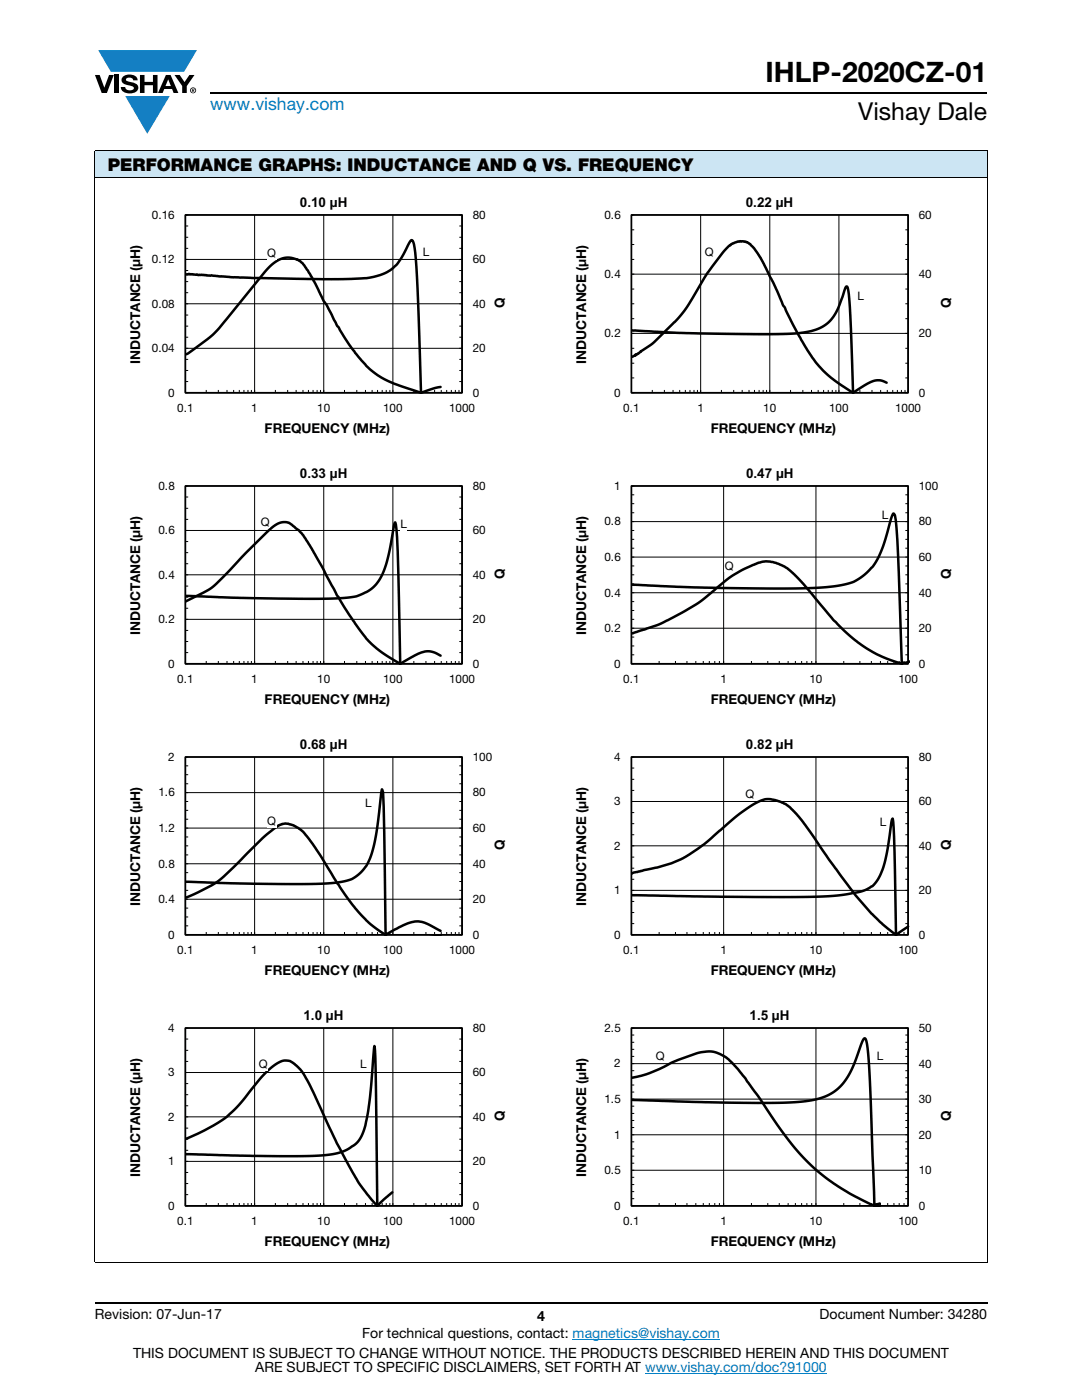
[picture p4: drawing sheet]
<svg xmlns="http://www.w3.org/2000/svg" width="216mm" height="279mm" viewBox="0 0 216 279" stroke-linecap="round" stroke-linejoin="round" font-family="sans-serif">
<g fill="#147fc3">
<path d="M19.6 10h19.7l-2.6 4.3h-1.1h-13.5z"/>
<path d="M25 19.2h8.9l-4.5 7.5z"/>
</g>
<g fill="#000">
<path d="M18.9 15h1l.9 2.5 1-2.5h.9l-1.4 3.6h-1zM22.9 15h.9v3.6h-.9zM24.6 15.3a2.1 2.1 0 0 1 2.8 .3l.1 .4h-.9a.79 .79 0 0 0-.7-.5 .79 .79 0 0 0-.8 .4l.3 .3 1 .2a1.08 1.08 0 0 1 1.2 1 1.08 1.08 0 0 1-1.1 1.2 1.73 1.73 0 0 1-2.4-1.2h.9a.96 .96 0 0 0 .8 .6 .96 .96 0 0 0 .9-.4 1.31 1.31 0 0 0-1.2-.6 1.03 1.03 0 0 1-1.1-.6 1.03 1.03 0 0 1 .2-1.1zM27.9 15h.9v1.3h1.7v-1.3h.9v3.6h-.9v-1.6h-1.7v1.6h-.9zM34.8 15h1.1l.9 1.4 1-1.4h1l-1.5 2.2v1.4h-.9v-1.4z"/>
<path d="M33.6 15.9l.5 1.3h-1.1zM33.1 15l-1.6 3.6h1l.3-.8h1.5l.3 .8h1l-1.6-3.6z"/>
<path d="M38.4 17.8h.2v.2h-.2zM38.3 17.7v.7h.1v-.3l.4 .3-.2-.3 .2-.2-.1-.2z"/>
<path d="M38.1 18a.46 .46 0 0 1 .9 0 .46 .46 0 0 1-.9 0zM37.9 18a.6 .6 0 0 0 1.2 0 .6 .6 0 0 0-1.2 0z"/>
</g>
<path d="M42 18.6h155M18.9 260h178.1" fill="none" stroke="#000" stroke-width=".36"/>
<path d="M114.3 267.3h29.3M128.7 274h36.3" fill="none" stroke="#007ec4" stroke-width=".2"/>
<path d="M18.9 30h178.1v5.5h-178.1z" fill="#cce5f3"/>
<path d="M18.9 30h178.1M18.9 35.5h178.1M18.9 30.1v221.7M197 30.1v221.7M18.9 251.9h178.1" fill="none" stroke="#000" stroke-width=".2"/>
<path d="M25.7 38.9h75.6v48.1h-75.6z" fill="#fff"/>
<g fill="none" stroke="#000" stroke-width=".2">
<path d="M37 42.9h55.2v35.5h-55.2zM37 58.4h.6M37 56.2h.6M37 54h.6M37 49.6h.6M37 47.4h.6M37 45.1h.6M50.8 42.9v35.5M64.6 42.9v35.5M78.4 42.9v35.5M91.7 58.4h.5M91.7 56.2h.5"/>
<path d="M91.7 54h.5M91.7 49.6h.5M91.7 47.4h.5M91.7 45.1h.5M92.2 51.8h-55.2M37 69.5h55.2M37 60.6h55.2M37 76.1h.6M37 73.9h.6M37 71.7h.6M37 67.3h.6M37 65.1h.6"/>
<path d="M37 62.9h.6M41.2 77.8v.6M43.6 77.8v.6M45.3 77.8v.6M46.6 77.8v.6M47.7 77.8v.6M48.7 77.8v.6M49.5 77.8v.6M50.2 77.8v.6M54.9 77.8v.6M57.4 77.8v.6M59.1 77.8v.6"/>
<path d="M60.5 77.8v.6M61.5 77.8v.6M62.5 77.8v.6M63.3 77.8v.6M64 77.8v.6M68.7 77.8v.6M71.2 77.8v.6M72.9 77.8v.6M74.3 77.8v.6M75.3 77.8v.6M76.3 77.8v.6M77.1 77.8v.6"/>
<path d="M77.8 77.8v.6M82.6 77.8v.6M85 77.8v.6M86.7 77.8v.6M88 77.8v.6M89.1 77.8v.6M90.1 77.8v.6M90.9 77.8v.6M91.6 77.8v.6M91.7 76.1h.5M91.7 73.9h.5M91.7 71.7h.5"/>
<path d="M91.7 67.3h.5M91.7 65.1h.5M91.7 62.9h.5"/>
</g>
<path d="M37 42.9h55.2v35.5h-55.2z" fill="none" stroke="#000" stroke-width=".34"/>
<path d="M37 54.7l13.7 .8 18.8 .2 3.6-.2 1.4-.2 2.3-.8 1.4-.9a14.6 14.6 0 0 0 3.5-5.2l.4-.5a3.1 3.1 0 0 1 .7 2.3l.6 8.5 .6 20M37 70.8l.5-.3 3.9-2.8 1.9-1.8 9.4-11.5 1.4-1.4 .9-.8 1.1-.5 .9-.3 1.1 .1 1.2 .3 .6 .4 1.5 1.8 5.9 11 2.8 4.4 3 3.6 1.8 1.5 1.9 1.2 1.9 .9 4 1.4a2.72 2.72 0 0 0 2.9-.2l2.3-.6" fill="none" stroke="#000" stroke-width=".5"/>
<g fill="#fff">
<path d="M84.3 48.8h1.4v2.8h-1.4z"/>
<path d="M53.3 49.1h1.8v2.7h-1.8z"/>
<path d="M114.7 38.9h75.6v48.1h-75.6z"/>
</g>
<g fill="none" stroke="#000" stroke-width=".2">
<path d="M126 42.9h55.2v35.5h-55.2zM126 54.7h55.2M126 57.7h.6M126 51.8h.6M126 48.8h.6M126 45.9h.6M139.8 42.9v35.5M153.6 42.9v35.5M167.4 42.9v35.5M180.7 57.7h.5M180.7 51.8h.5M180.7 48.8h.5"/>
<path d="M180.7 45.9h.5M126 66.5h55.2M126 75.4h.6M126 72.5h.6M126 69.5h.6M126 63.6h.6M126 60.6h.6M130.2 77.8v.6M132.6 77.8v.6M134.3 77.8v.6M135.6 77.8v.6M136.8 77.8v.6"/>
<path d="M137.7 77.8v.6M138.5 77.8v.6M139.2 77.8v.6M144 77.8v.6M146.4 77.8v.6M148.1 77.8v.6M149.5 77.8v.6M150.5 77.8v.6M151.5 77.8v.6M152.3 77.8v.6M153 77.8v.6M157.7 77.8v.6"/>
<path d="M160.2 77.8v.6M161.9 77.8v.6M163.3 77.8v.6M164.3 77.8v.6M165.3 77.8v.6M166.1 77.8v.6M166.8 77.8v.6M171.6 77.8v.6M174 77.8v.6M175.7 77.8v.6M177 77.8v.6M178.1 77.8v.6"/>
<path d="M179.1 77.8v.6M179.9 77.8v.6M180.6 77.8v.6M180.7 75.4h.5M180.7 72.5h.5M180.7 69.5h.5M180.7 63.6h.5M180.7 60.6h.5"/>
</g>
<path d="M126 42.9h55.2v35.5h-55.2z" fill="none" stroke="#000" stroke-width=".34"/>
<path d="M126 65.9l9.6 .5 15 .3 6.9-.1 4-.4 2.5-.9 1-.7 .8-.7 1.3-2.1 1.6-4.3 .1-.3h.3a74.2 74.2 0 0 1 .8 12.2l.3 9.3M126 71.2l1.2-.5 3-2.1 5.3-5.3 1.8-2.3 4-6.7 3-3.9 1-1.2 .8-.5 1.2-.5h1.3l1.1 .5 .7 .8 1.4 1.9 2.4 4.9 2 4.5 .4 .6 1.6 3.4 1.7 3.1 2.2 3.5 1.3 1.7 1.7 1.7 4 2.8a1.37 1.37 0 0 0 2.2 .1l1.9-1.2 1.4-.6a3.1 3.1 0 0 1 2.3 .5" fill="none" stroke="#000" stroke-width=".5"/>
<g fill="#fff">
<path d="M171.1 57.6h1.3v2.7h-1.3z"/>
<path d="M140.6 48.8h1.8v2.8h-1.8z"/>
<path d="M25.7 93h75.6v48.1h-75.6z"/>
</g>
<g fill="none" stroke="#000" stroke-width=".2">
<path d="M37 97h55.2v35.5h-55.2zM37 99.2h.6M50.8 97v35.5M64.6 97v35.5M78.4 97v35.5M91.7 99.2h.5M37 119.2h.6M37 117h.6M37 112.5h.6M37 110.3h.6M37 108.1h.6M37 103.7h.6"/>
<path d="M37 101.4h.6M91.7 119.2h.5M91.7 117h.5M91.7 112.5h.5M91.7 110.3h.5M91.7 108.1h.5M91.7 103.7h.5M91.7 101.4h.5M92.2 114.7h-55.2M92.2 105.9h-55.2M37 130.2h.6M37 128h.6"/>
<path d="M37 125.8h.6M37 121.4h.6M41.2 131.9v.6M43.6 131.9v.6M45.3 131.9v.6M46.6 131.9v.6M47.7 131.9v.6M48.7 131.9v.6M49.5 131.9v.6M50.2 131.9v.6M54.9 131.9v.6M57.4 131.9v.6"/>
<path d="M59.1 131.9v.6M60.5 131.9v.6M61.5 131.9v.6M62.5 131.9v.6M63.3 131.9v.6M64 131.9v.6M68.7 131.9v.6M71.2 131.9v.6M72.9 131.9v.6M74.3 131.9v.6M75.3 131.9v.6M76.3 131.9v.6"/>
<path d="M77.1 131.9v.6M77.8 131.9v.6M82.6 131.9v.6M85 131.9v.6M86.7 131.9v.6M88 131.9v.6M89.1 131.9v.6M90.1 131.9v.6M90.9 131.9v.6M91.6 131.9v.6M91.7 130.2h.5M91.7 128h.5"/>
<path d="M91.7 125.8h.5M91.7 121.4h.5M92.2 123.6h-55.2"/>
</g>
<path d="M37 97h55.2v35.5h-55.2z" fill="none" stroke="#000" stroke-width=".34"/>
<path d="M37 118.9l9.6 .4 14.9 .2 5.9-.1 3.8-.4 2-.9 1-.6 .9-1 1-1.5 .7-1.7 .7-2.2 1.3-6.8a44.5 44.5 0 0 1 .7 9l.4 19.4M37 120.1l4.5-2.3 1.2-.9 6.4-6.6 5.4-5.2 1.6-.8 .8-.1 .7 .1 1.9 1.4 1 1.1 3.9 6.5 2.8 5.5 2.4 3.8 2.6 3.7 1.3 1.6 1.6 1.5 3.4 2.3a2.05 2.05 0 0 0 1.8 .5l3.1-1.7 1.4-.5 1.4 .1 1.7 .8" fill="none" stroke="#000" stroke-width=".5"/>
<g fill="#fff">
<path d="M79.9 103.1h1.3v2.8h-1.3z"/>
<path d="M52 102.7h1.8v2.8h-1.8z"/>
<path d="M114.7 93h75.6v48.1h-75.6z"/>
</g>
<g fill="none" stroke="#000" stroke-width=".2">
<path d="M126 97h55.2v35.5h-55.2zM126 98.7h.6M144.4 97v35.5M162.8 97v35.5M180.7 98.7h.5M126 118.3h55.2M126 111.2h55.2M126 104.1h55.2M126 116.5h.6M126 114.7h.6M126 112.9h.6M126 109.4h.6"/>
<path d="M126 107.6h.6M126 105.9h.6M126 102.3h.6M126 100.5h.6M180.7 116.5h.5M180.7 114.7h.5M180.7 112.9h.5M180.7 109.4h.5M180.7 107.6h.5M180.7 105.9h.5M180.7 102.3h.5M180.7 100.5h.5"/>
<path d="M126 125.4h55.2M126 130.7h.6M126 128.9h.6M126 127.1h.6M126 123.6h.6M126 121.8h.6M126 120.1h.6M131.5 131.9v.6M134.8 131.9v.6M137.1 131.9v.6M138.8 131.9v.6M140.3 131.9v.6"/>
<path d="M141.5 131.9v.6M142.6 131.9v.6M143.5 131.9v.6M149.9 131.9v.6M153.2 131.9v.6M155.5 131.9v.6M157.3 131.9v.6M158.7 131.9v.6M160 131.9v.6M161 131.9v.6M162 131.9v.6M168.4 131.9v.6"/>
<path d="M171.6 131.9v.6M173.9 131.9v.6M175.7 131.9v.6M177.1 131.9v.6M178.4 131.9v.6M179.4 131.9v.6M180.4 131.9v.6M180.7 130.7h.5M180.7 128.9h.5M180.7 127.1h.5M180.7 123.6h.5M180.7 121.8h.5"/>
<path d="M180.7 120.1h.5"/>
</g>
<path d="M126 97h55.2v35.5h-55.2z" fill="none" stroke="#000" stroke-width=".34"/>
<path d="M126 116.7l12.7 .5 17.9 .3 7.7-.3 2.7-.3 2.2-.4 1.2-.4 1.7-1.1 2-1.9 .5-.7 1.5-3.1 1.8-6 .3-.7 .2-.1a17.8 17.8 0 0 1 .7 5.7l.9 24.5M126 126.4l5.4-1.8 5.3-2.6 3-1.9 5.6-4.6 2.8-1.8 3.3-1.4 1.3-.3 1 .1 1.1 .2 1.7 .8 1.7 1.3 2.1 2.1 6 7.2 4.1 3.8 3.7 2.6 3.9 1.7a3.9 3.9 0 0 0 3.5 .2" fill="none" stroke="#000" stroke-width=".5"/>
<g fill="#fff">
<path d="M176 101.3h1.3v2.8h-1.3z"/>
<path d="M144.6 111.4h1.8v2.8h-1.8z"/>
<path d="M25.7 147.1h75.6v48.1h-75.6z"/>
</g>
<g fill="none" stroke="#000" stroke-width=".2">
<path d="M37 151.1h55.2v35.5h-55.2zM37 160h.6M37 156.4h.6M37 154.6h.6M37 152.8h.6M37 151.1h.6M50.8 151.1v35.5M64.6 151.1v35.5M78.4 151.1v35.5M91.7 160h.5M91.7 156.4h.5M91.7 154.6h.5"/>
<path d="M91.7 152.8h.5M91.7 151.1h.5M92.2 158.2h-55.2M37 177.7h.6M37 175.9h.6M37 174.2h.6M37 170.6h.6M37 168.8h.6M37 167h.6M37 163.5h.6M37 161.7h.6M91.7 177.7h.5"/>
<path d="M91.7 175.9h.5M91.7 174.2h.5M91.7 170.6h.5M91.7 168.8h.5M91.7 167h.5M91.7 163.5h.5M91.7 161.7h.5M92.2 179.5h-55.2M92.2 172.4h-55.2M92.2 165.3h-55.2M37 184.8h.6M37 183h.6"/>
<path d="M37 181.2h.6M41.2 186v.6M43.6 186v.6M45.3 186v.6M46.6 186v.6M47.7 186v.6M48.7 186v.6M49.5 186v.6M50.2 186v.6M54.9 186v.6M57.4 186v.6M59.1 186v.6"/>
<path d="M60.5 186v.6M61.5 186v.6M62.5 186v.6M63.3 186v.6M64 186v.6M68.7 186v.6M71.2 186v.6M72.9 186v.6M74.3 186v.6M75.3 186v.6M76.3 186v.6M77.1 186v.6"/>
<path d="M77.8 186v.6M82.6 186v.6M85 186v.6M86.7 186v.6M88 186v.6M89.1 186v.6M90.1 186v.6M90.9 186v.6M91.6 186v.6M91.7 184.8h.5M91.7 183h.5M91.7 181.2h.5"/>
</g>
<path d="M37 151.1h55.2v35.5h-55.2z" fill="none" stroke="#000" stroke-width=".34"/>
<path d="M37 176l13.2 .4h11.9l5.2-.3 2.9-.7 1.4-.9 1-1.1 .8-1.1 .7-1.7 1-4.4 1.1-8.7 .2 .8 .2 4.4 .3 24.1M37 179.2l2.6-1.2 3.9-2.2 3.1-2.7 6.7-6.7 2.2-1.6 .8-.4h1.2l1.1 .3 1.9 1.3 2.4 3.2 4.3 7 3.1 4.3 2.8 3.2 1.4 1.2 1.9 1.4a.91 .91 0 0 0 1.4-.2l3.6-1.8 1.9-.4 1.5 .3 3.1 1.6M87.9 186.7l-1 .1" fill="none" stroke="#000" stroke-width=".5"/>
<g fill="#fff">
<path d="M72.9 158.7h1.3v2.8h-1.3z"/>
<path d="M53.3 162.4h1.8v2.8h-1.8z"/>
<path d="M114.7 147.1h75.6v48.1h-75.6z"/>
</g>
<g fill="none" stroke="#000" stroke-width=".2">
<path d="M126 151.1h55.2v35.5h-55.2zM126 160h55.2M126 157.7h.6M126 155.5h.6M126 153.3h.6M144.4 151.1v35.5M162.8 151.1v35.5M180.7 157.7h.5M180.7 155.5h.5M180.7 153.3h.5M126 177.7h55.2M126 168.8h55.2"/>
<path d="M126 179.9h.6M126 175.5h.6M126 173.3h.6M126 171.1h.6M126 166.6h.6M126 164.4h.6M126 162.2h.6M180.7 179.9h.5M180.7 175.5h.5M180.7 173.3h.5M180.7 171.1h.5M180.7 166.6h.5"/>
<path d="M180.7 164.4h.5M180.7 162.2h.5M126 184.3h.6M126 182.1h.6M131.5 186v.6M134.8 186v.6M137.1 186v.6M138.8 186v.6M140.3 186v.6M141.5 186v.6M142.6 186v.6M143.5 186v.6"/>
<path d="M149.9 186v.6M153.2 186v.6M155.5 186v.6M157.3 186v.6M158.7 186v.6M160 186v.6M161 186v.6M162 186v.6M168.4 186v.6M171.6 186v.6M173.9 186v.6M175.7 186v.6"/>
<path d="M177.1 186v.6M178.4 186v.6M179.4 186v.6M180.4 186v.6M180.7 184.3h.5M180.7 182.1h.5"/>
</g>
<path d="M126 151.1h55.2v35.5h-55.2z" fill="none" stroke="#000" stroke-width=".34"/>
<path d="M126 178.7l18.3 .3 19.2-.1 3.1-.1 2.6-.4 2.7-.5 1.7-.8a7.6 7.6 0 0 0 2.9-4.9l.6-2.5 1-6.3 .2 1.1 .2 4.5 .3 17.8M126 174.4l.5-.3 4.6-1 2.8-.8 2.3-1 4.2-2.7 6.3-5.5 3-2.2 1.6-.9 1.3-.5 1.8 .1 2.4 .9 2.2 2.1 2.7 3.4 3.7 5.5 5.4 7.3 3.1 3.5 2.2 2.2 2.2 1.7a.63 .63 0 0 0 1.1-.1l1.8-1.2" fill="none" stroke="#000" stroke-width=".5"/>
<g fill="#fff">
<path d="M175.6 162.5h1.3v2.8h-1.3z"/>
<path d="M148.8 157h1.8v2.8h-1.8z"/>
<path d="M25.7 201.2h75.6v48.1h-75.6z"/>
</g>
<g fill="none" stroke="#000" stroke-width=".2">
<path d="M37 205.2h55.2v35.4l-55.2 .1zM37 218.5h.6M37 216.3h.6M37 211.8h.6M37 209.6h.6M37 207.4h.6M50.8 205.2v35.4M64.6 205.2v35.4M78.4 205.2v35.4M91.7 218.5h.5M91.7 216.3h.5M91.7 211.8h.5"/>
<path d="M91.7 209.6h.5M91.7 207.4h.5M92.2 214h-55.2M37 231.8h55.2M37 222.9h55.2M37 238.4h.6M37 236.2h.6M37 234h.6M37 229.6h.6M37 227.4h.6M37 225.1h.6M37 220.7h.6"/>
<path d="M91.7 238.4h.5M91.7 236.2h.5M91.7 234h.5M91.7 229.6h.5M91.7 227.4h.5M91.7 225.1h.5M91.7 220.7h.5M41.2 240.1v.5M43.6 240.1v.5M45.3 240.1v.5M46.6 240.1v.5M47.7 240.1v.5"/>
<path d="M48.7 240.1v.5M49.5 240.1v.5M50.2 240.1v.5M54.9 240.1v.5M57.4 240.1v.5M59.1 240.1v.5M60.5 240.1v.5M61.5 240.1v.5M62.5 240.1v.5M63.3 240.1v.5M64 240.1v.5M68.7 240.1v.5"/>
<path d="M71.2 240.1v.5M72.9 240.1v.5M74.3 240.1v.5M75.3 240.1v.5M76.3 240.1v.5M77.1 240.1v.5M77.8 240.1v.5M82.6 240.1v.5M85 240.1v.5M86.7 240.1v.5M88 240.1v.5M89.1 240.1v.5"/>
<path d="M90.1 240.1v.5M90.9 240.1v.5M91.6 240.1v.5"/>
</g>
<path d="M37 205.2h55.2v35.5h-55.2z" fill="none" stroke="#000" stroke-width=".34"/>
<path d="M37 230.3l13.7 .4h11.3l4.6-.4 1.6-.4 1.3-.6 1.3-.9 .8-.8 .7-1.2 .6-1.8 .9-5.3 .9-10.5 .3 5.4 .3 26.7M37 227.3l3.8-1.7 4-2.4 2.8-2.6 4.4-5.4 1.8-1.9 1.3-.9 1.1-.6 .7-.2 1 .2 1.4 1 1.3 1.6 1.9 3.6 4.7 10.1 2.4 4.5 2 3.5 3.1 3.9a.58 .58 0 0 0 .5 .5 .58 .58 0 0 0 .6-.4l2.5-2.1" fill="none" stroke="#000" stroke-width=".5"/>
<g fill="#fff">
<path d="M71.9 211h1.3v2.7h-1.3z"/>
<path d="M51.6 211h1.8v2.7h-1.8z"/>
<path d="M114.7 201.2h75.6v48.1h-75.6z"/>
</g>
<g fill="none" stroke="#000" stroke-width=".2">
<path d="M126 205.2h55.2v35.5h-55.2zM126 219.4h55.2M126 212.3h55.2M126 217.9h.6M126 216.5h.6M126 215.1h.6M126 213.7h.6M126 210.8h.6M126 209.4h.6M126 208h.6M126 206.6h.6M144.4 205.2v35.5"/>
<path d="M162.8 205.2v35.5M180.7 217.9h.5M180.7 216.5h.5M180.7 215.1h.5M180.7 213.7h.5M180.7 210.8h.5M180.7 209.4h.5M180.7 208h.5M180.7 206.6h.5M126 233.5h55.2M126 226.5h55.2M126 239.2h.6"/>
<path d="M126 237.8h.6M126 236.4h.6M126 235h.6M126 232.1h.6M126 230.7h.6M126 229.3h.6M126 227.9h.6M126 225h.6M126 223.6h.6M126 222.2h.6M126 220.8h.6M180.7 239.2h.5"/>
<path d="M180.7 237.8h.5M180.7 236.4h.5M180.7 235h.5M180.7 232.1h.5M180.7 230.7h.5M180.7 229.3h.5M180.7 227.9h.5M180.7 225h.5M180.7 223.6h.5M180.7 222.2h.5M180.7 220.8h.5M131.5 240.1v.6"/>
<path d="M134.8 240.1v.6M137.1 240.1v.6M138.8 240.1v.6M140.3 240.1v.6M141.5 240.1v.6M142.6 240.1v.6M143.5 240.1v.6M149.9 240.1v.6M153.2 240.1v.6M155.5 240.1v.6M157.3 240.1v.6M158.7 240.1v.6"/>
<path d="M160 240.1v.6M161 240.1v.6M162 240.1v.6M168.4 240.1v.6M171.6 240.1v.6M173.9 240.1v.6M175.7 240.1v.6M177.1 240.1v.6M178.4 240.1v.6M179.4 240.1v.6M180.4 240.1v.6"/>
</g>
<path d="M126 205.2h55.2v35.5h-55.2z" fill="none" stroke="#000" stroke-width=".34"/>
<path d="M126 219.5l14.8 .5 12.3 .1 5.7-.1 4-.6 1.7-.5 1.4-.7 1.1-.8 1.1-1.1 1.1-1.4 .7-1.4 1.7-4.4a3.2 3.2 0 0 1 1-1.9 8.7 8.7 0 0 1 .7 4.1l1.2 29.6M126 215.1l3.6-.9 2-.8 2.6-1.4 5.1-1.9 2.6-.3 1 .2 1 .5 1.1 .6 1.1 1 2.6 3.1 7.6 10.9 2.3 3 2.4 2.6 2.3 2.2 3.1 2.3 3.2 2 3.7 1.9a1.91 1.91 0 0 0 2 .2l.3-.1M175.6 240.7h-.6v.2" fill="none" stroke="#000" stroke-width=".5"/>
<g fill="#fff">
<path d="M175 209.4h1.3v2.7h-1.3z"/>
<path d="M130.8 209.2h1.8v2.8h-1.8z"/>
</g>
<text font-size="5.6" x="152.8" y="16.4">IHLP-2020CZ-01</text>
<text font-size="4.9" x="171.3" y="24">Vishay Dale</text>
<text font-size="3.5" fill="#007ec4" x="42" y="21.9">www.vishay.com</text>
<text font-size="3.5" x="21.5" y="34.1">PERFORMANCE GRAPHS: INDUCTANCE AND Q VS. FREQUENCY</text>
<g font-size="2.8">
<text x="18.9" y="263.3">Revision: 07-Jun-17</text>
<text x="107.2" y="263.6">4</text>
<text x="163.6" y="263.3">Document Number: 34280</text>
<text x="72.3" y="267.1">For technical questions, contact: magnetics@vishay.com</text>
<text x="26.5" y="271">THIS DOCUMENT IS SUBJECT TO CHANGE WITHOUT NOTICE. THE PRODUCTS DESCRIBED HEREIN AND THIS DOCUMENT</text>
<text x="50.9" y="273.8">ARE SUBJECT TO SPECIFIC DISCLAIMERS, SET FORTH AT www.vishay.com/doc?91000</text>
</g>
<g font-size="2.7">
<text x="59.8" y="41.2">0.10 µH</text>
<text x="148.8" y="41.2">0.22 µH</text>
<text x="100.7" y="61.5" transform="rotate(-90 100.7 61.5)">Q</text>
<text x="189.7" y="61.5" transform="rotate(-90 189.7 61.5)">Q</text>
<text x="28" y="72.7" transform="rotate(-90 28 72.7)">INDUCTANCE (μH)</text>
<text x="117" y="72.7" transform="rotate(-90 117 72.7)">INDUCTANCE (μH)</text>
<text x="52.8" y="86.4">FREQUENCY (MHz)</text>
<text x="141.8" y="86.4">FREQUENCY (MHz)</text>
<text x="59.8" y="95.3">0.33 µH</text>
<text x="148.9" y="95.3">0.47 µH</text>
<text x="100.7" y="115.6" transform="rotate(-90 100.7 115.6)">Q</text>
<text x="189.7" y="115.6" transform="rotate(-90 189.7 115.6)">Q</text>
<text x="28" y="126.8" transform="rotate(-90 28 126.8)">INDUCTANCE (μH)</text>
<text x="117" y="126.8" transform="rotate(-90 117 126.8)">INDUCTANCE (μH)</text>
<text x="52.8" y="140.5">FREQUENCY (MHz)</text>
<text x="141.8" y="140.5">FREQUENCY (MHz)</text>
<text x="59.8" y="149.4">0.68 µH</text>
<text x="148.8" y="149.4">0.82 µH</text>
<text x="100.7" y="169.7" transform="rotate(-90 100.7 169.7)">Q</text>
<text x="189.7" y="169.7" transform="rotate(-90 189.7 169.7)">Q</text>
<text x="28" y="180.9" transform="rotate(-90 28 180.9)">INDUCTANCE (μH)</text>
<text x="117" y="180.9" transform="rotate(-90 117 180.9)">INDUCTANCE (μH)</text>
<text x="52.8" y="194.6">FREQUENCY (MHz)</text>
<text x="141.8" y="194.6">FREQUENCY (MHz)</text>
<text x="60.5" y="203.5">1.0 µH</text>
<text x="149.6" y="203.5">1.5 µH</text>
<text x="100.7" y="223.8" transform="rotate(-90 100.7 223.8)">Q</text>
<text x="189.7" y="223.8" transform="rotate(-90 189.7 223.8)">Q</text>
<text x="28" y="235" transform="rotate(-90 28 235)">INDUCTANCE (μH)</text>
<text x="117" y="235" transform="rotate(-90 117 235)">INDUCTANCE (μH)</text>
<text x="52.8" y="248.7">FREQUENCY (MHz)</text>
<text x="141.8" y="248.7">FREQUENCY (MHz)</text>
</g>
<g font-size="2.3">
<text x="30.3" y="43.7">0.16</text>
<text x="94.3" y="43.7">80</text>
<text x="120.6" y="43.7">0.6</text>
<text x="183.3" y="43.7">60</text>
<text x="30.3" y="52.6">0.12</text>
<text x="53.3" y="51.3">Q</text>
<text x="84.3" y="51.1">L</text>
<text x="94.3" y="52.6">60</text>
<text x="140.6" y="51.1">Q</text>
<text x="120.6" y="55.5">0.4</text>
<text x="171.1" y="59.8">L</text>
<text x="183.3" y="55.5">40</text>
<text x="30.3" y="61.4">0.08</text>
<text x="94.3" y="61.4">40</text>
<text x="30.3" y="70.3">0.04</text>
<text x="94.3" y="70.3">20</text>
<text x="120.6" y="67.3">0.2</text>
<text x="183.3" y="67.3">20</text>
<text x="33.6" y="79.2">0</text>
<text x="35.4" y="82.1">0.1</text>
<text x="50.1" y="82.1">1</text>
<text x="63.3" y="82.1">10</text>
<text x="76.4" y="82.1">100</text>
<text x="89.6" y="82.1">1000</text>
<text x="94.3" y="79.2">0</text>
<text x="122.6" y="79.2">0</text>
<text x="124.4" y="82.1">0.1</text>
<text x="139.1" y="82.1">1</text>
<text x="152.3" y="82.1">10</text>
<text x="165.5" y="82.1">100</text>
<text x="178.6" y="82.1">1000</text>
<text x="183.3" y="79.2">0</text>
<text x="31.6" y="97.8">0.8</text>
<text x="94.3" y="97.8">80</text>
<text x="122.6" y="97.8">1</text>
<text x="183.3" y="97.8">100</text>
<text x="31.6" y="106.6">0.6</text>
<text x="52" y="104.9">Q</text>
<text x="79.9" y="105.4">L</text>
<text x="94.3" y="106.6">60</text>
<text x="120.6" y="104.9">0.8</text>
<text x="176" y="103.5">L</text>
<text x="183.3" y="104.9">80</text>
<text x="120.6" y="112">0.6</text>
<text x="144.6" y="113.7">Q</text>
<text x="183.3" y="112">60</text>
<text x="31.6" y="115.5">0.4</text>
<text x="94.3" y="115.5">40</text>
<text x="120.6" y="119.1">0.4</text>
<text x="183.3" y="119.1">40</text>
<text x="31.6" y="124.4">0.2</text>
<text x="94.3" y="124.4">20</text>
<text x="120.6" y="126.2">0.2</text>
<text x="183.3" y="126.2">20</text>
<text x="33.6" y="133.3">0</text>
<text x="35.4" y="136.2">0.1</text>
<text x="50.1" y="136.2">1</text>
<text x="63.3" y="136.2">10</text>
<text x="76.4" y="136.2">100</text>
<text x="89.6" y="136.2">1000</text>
<text x="94.3" y="133.3">0</text>
<text x="122.6" y="133.3">0</text>
<text x="124.4" y="136.2">0.1</text>
<text x="143.8" y="136.2">1</text>
<text x="161.5" y="136.2">10</text>
<text x="179.3" y="136.2">100</text>
<text x="183.3" y="133.3">0</text>
<text x="33.6" y="151.9">2</text>
<text x="94.3" y="151.9">100</text>
<text x="122.6" y="151.9">4</text>
<text x="183.3" y="151.9">80</text>
<text x="31.6" y="159">1.6</text>
<text x="72.9" y="161">L</text>
<text x="94.3" y="159">80</text>
<text x="122.6" y="160.7">3</text>
<text x="148.8" y="159.3">Q</text>
<text x="183.3" y="160.7">60</text>
<text x="31.6" y="166">1.2</text>
<text x="53.3" y="164.7">Q</text>
<text x="94.3" y="166.1">60</text>
<text x="175.6" y="164.8">L</text>
<text x="31.6" y="173.1">0.8</text>
<text x="94.3" y="173.2">40</text>
<text x="122.6" y="169.6">2</text>
<text x="183.3" y="169.6">40</text>
<text x="122.6" y="178.5">1</text>
<text x="183.3" y="178.5">20</text>
<text x="31.6" y="180.2">0.4</text>
<text x="94.3" y="180.3">20</text>
<text x="33.6" y="187.3">0</text>
<text x="35.4" y="190.3">0.1</text>
<text x="50.1" y="190.3">1</text>
<text x="63.3" y="190.3">10</text>
<text x="76.4" y="190.3">100</text>
<text x="89.6" y="190.3">1000</text>
<text x="94.3" y="187.3">0</text>
<text x="122.6" y="187.4">0</text>
<text x="124.4" y="190.3">0.1</text>
<text x="143.8" y="190.3">1</text>
<text x="161.5" y="190.3">10</text>
<text x="179.3" y="190.3">100</text>
<text x="183.3" y="187.3">0</text>
<text x="33.6" y="206">4</text>
<text x="94.3" y="206">80</text>
<text x="120.6" y="205.9">2.5</text>
<text x="183.3" y="205.9">50</text>
<text x="33.6" y="214.8">3</text>
<text x="51.6" y="213.2">Q</text>
<text x="71.9" y="213.2">L</text>
<text x="94.3" y="214.8">60</text>
<text x="122.6" y="213">2</text>
<text x="130.8" y="211.5">Q</text>
<text x="175" y="211.6">L</text>
<text x="183.3" y="213">40</text>
<text x="120.6" y="220.1">1.5</text>
<text x="183.3" y="220.1">30</text>
<text x="33.6" y="223.7">2</text>
<text x="94.3" y="223.7">40</text>
<text x="122.6" y="227.2">1</text>
<text x="183.3" y="227.2">20</text>
<text x="33.6" y="232.6">1</text>
<text x="94.3" y="232.6">20</text>
<text x="120.6" y="234.3">0.5</text>
<text x="183.3" y="234.3">10</text>
<text x="33.6" y="241.4">0</text>
<text x="35.4" y="244.4">0.1</text>
<text x="50.1" y="244.4">1</text>
<text x="63.3" y="244.4">10</text>
<text x="76.4" y="244.4">100</text>
<text x="89.6" y="244.4">1000</text>
<text x="94.3" y="241.4">0</text>
<text x="122.6" y="241.4">0</text>
<text x="124.4" y="244.4">0.1</text>
<text x="143.8" y="244.4">1</text>
<text x="161.5" y="244.4">10</text>
<text x="179.3" y="244.4">100</text>
<text x="183.3" y="241.4">0</text>
</g>
</svg>
